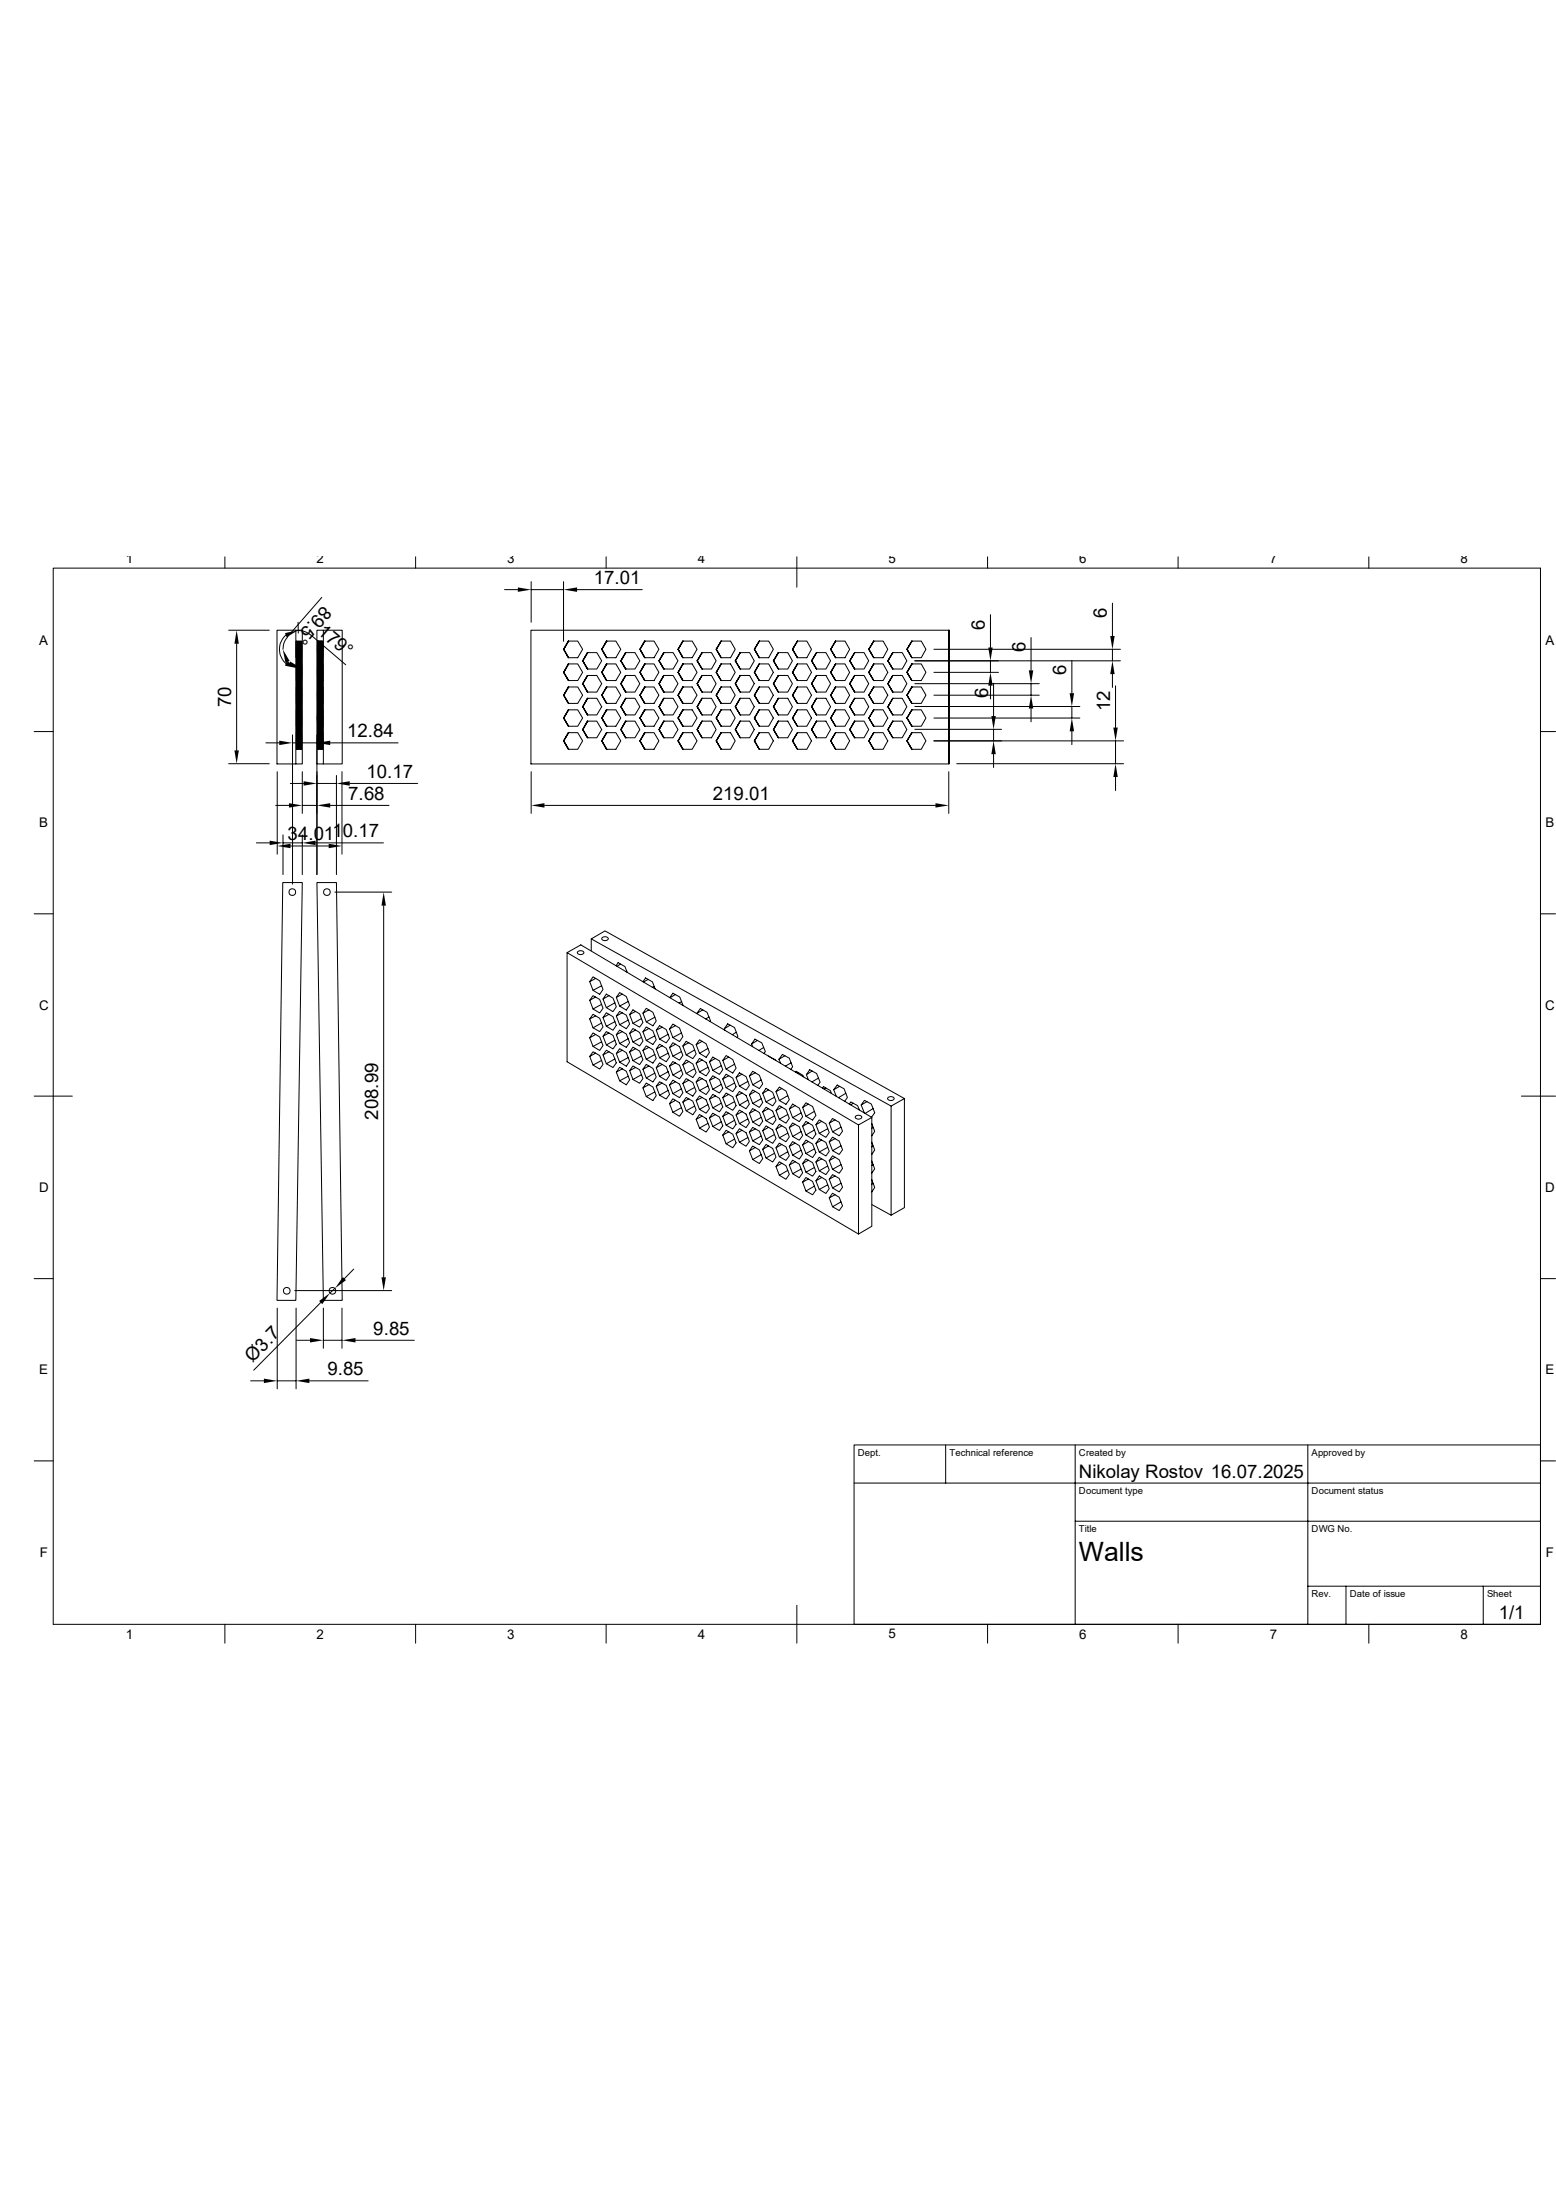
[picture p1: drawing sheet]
<svg xmlns="http://www.w3.org/2000/svg" width="297mm" height="420mm" viewBox="0 0 297 420" stroke-linecap="round" stroke-linejoin="round" font-family="sans-serif">
<g fill="none" stroke="#000" stroke-width=".19">
<path d="M10.2 108.5h283.8v201.6h-283.8zM42.9 106.3v2.2M56.9 118.8v2.1M61.4 114l-6.5 7.6M79.3 106.3v2.2M96.3 112.6h2.5M101.4 111v7.8M101.4 112.6h6.2M107.6 111v11.4M110.2 112.6h12.4M115.7 106.3v2.2M152.1 106.3v5.8"/>
<path d="M188.5 106.3v2.2M189.1 117.3v6.3M212.3 115.1v6.3M224.9 106.3v2.2M261.3 106.3v2.2M6.5 139.7h3.7M43.6 120.3h7.8M45.2 122.9v20.4M54.6 121.2a3.6 3.6 0 0 0 0 5.5M54.9 121.6l-.7 1.1-.2 1.3M54.9 126.3l.3 .4M56.5 120.3h-3.6v25.5h3.6v-25.5h1.2v25.5h-1.2"/>
<path d="M56.6 128.4v1.5v-3.2v1.7M56.6 132.7v1.6v-3.2v1.6M56.6 137.1v1.5v-3.1v1.6M56.6 124v1.6v-3.2v1.6M56.6 134.9v-1.6v3.2l.1-1.6M56.6 130.5v-1.6v3.2l.1-1.6M56.6 126.2v1.5v-3.1l.1 1.6M56.6 139.3v-1.6v3.1l.1-1.5M56.7 137.1v1.5v-1.5M56.7 132.7v1.6v-1.6M56.7 124v-1.6v3.2v-1.6M56.7 135.5v1.6z"/>
<path d="M56.7 126.7v1.7zM56.7 139.9v1.5zM56.7 131.1v1.6zM56.7 128.4v1.5v-1.5M56.7 139.3l.1-1.6-.1 3.1 .1-1.5M56.7 130.5l.1-1.6-.1 3.2 .1-1.6M56.7 126.2l.1-1.6-.1 3.1 .1-1.5M56.7 134.9l.1-1.6-.1 3.2 .1-1.6M56.8 124v-1.6v3.2v-1.6M56.8 137.1v-1.6v3.1v-1.5M56.8 128.4v-1.7v3.2v-1.5M56.8 132.7v-1.6v3.2v-1.6"/>
<path d="M56.8 126.2l.1-1.6v3.1v-1.5M56.8 139.3l.1-1.6v3.1v-1.5M56.8 130.5l.1-1.6v3.2v-1.6M56.8 134.9l.1-1.6v3.2v-1.6M56.9 124v-1.6v3.2v-1.6M56.9 132.7v1.6v-1.6M56.9 137.1v1.5v-1.5M56.9 128.4v1.5v-1.5M56.9 139.9v1.5zM56.9 131.1v1.6zM56.9 135.5v1.6zM56.9 126.7v1.7z"/>
<path d="M56.9 120.4l1.3 .2 1.1 .6M56.9 130.5l.1-1.6-.1 3.2 .1-1.6M56.9 126.2l.1-1.6-.1 3.1 .1-1.5M56.9 134.9l.1-1.6-.1 3.2 .1-1.6M56.9 139.3l.1-1.6-.1 3.1 .1-1.5M56.9 127.1v2M57 128.4v1.5l.1-1.5M57 137.1v1.5l.1-1.5M57 124v-1.6v3.2l.1-1.6M57 132.7v1.6l.1-1.6M57 131.1v1.6zM57 126.7v1.7z"/>
<path d="M57 139.9v1.5zM57 135.5v1.6zM57.1 133.3v1.6zM57.1 137.7v1.6zM57.1 128.9v1.6zM57.1 139.3v1.5v-1.5M57.1 126.2v-1.6v3.1v-1.5M57.1 134.9v1.6v-1.6M57.1 130.5v1.6v-1.6M57.1 124l.1-1.6-.1 3.2 .1-1.6M57.1 137.1l.1-1.6-.1 3.1 .1-1.5M57.1 128.4l.1-1.7-.1 3.2 .1-1.5"/>
<path d="M57.1 132.7l.1-1.6-.1 3.2 .1-1.6M57.2 126.2v-1.6v3.1v-1.5M57.2 134.9v-1.6v3.2v-1.6M57.2 139.3v-1.6v3.1v-1.5M57.2 130.5v-1.6v3.2v-1.6M57.2 128.4l.1-1.7-.1 3.2 .1-1.5M57.2 137.1l.1-1.6-.1 3.1 .1-1.5M57.2 132.7l.1-1.6-.1 3.2 .1-1.6M57.2 124l.1-1.6-.1 3.2 .1-1.6M57.3 139.3v1.5v-3.1v1.6M57.3 130.5v1.6v-3.2v1.6M57.3 126.2v-1.6v3.1v-1.5"/>
<path d="M57.3 134.9v1.6v-3.2v1.6M57.3 132.7l.1-1.6-.1 3.2 .1-1.6M57.3 124l.1-1.6-.1 3.2 .1-1.6M57.3 128.4l.1-1.7-.1 3.2 .1-1.5M57.3 137.1l.1-1.6-.1 3.1 .1-1.5M57.4 126.2v-1.6v3.1v-1.5M57.4 139.3v-1.6v3.1v-1.5M57.4 130.5v-1.6v3.2v-1.6M57.4 134.9v-1.6v3.2v-1.6M57.4 132.7l.1-1.6-.1 3.2 .1-1.6M57.4 137.1l.1-1.6-.1 3.1 .1-1.5M57.4 124l.1-1.6-.1 3.2 .1-1.6"/>
<path d="M57.4 128.4l.1-1.7-.1 3.2 .1-1.5M57.5 128.9v1.6zM57.5 133.3v1.6zM57.5 137.7v1.6zM57.5 130.5v1.6v-1.6M57.5 134.9v1.6v-1.6M57.5 139.3v1.5v-1.5M57.5 126.2v-1.6v3.1v-1.5M57.5 124l.1-1.6v3.2v-1.6M57.5 132.7l.1 1.6v-3.2v1.6M57.5 128.4l.1 1.5v-3.2v1.7M57.5 137.1l.1 1.5v-3.1v1.6"/>
<path d="M57.6 127.1v2M59.3 121.2l6.7 5.7M60.6 128.4v-1.7v3.2l.1-1.5M60.6 137.1v-1.6v3.1l.1-1.5M60.6 132.7v-1.6v3.2l.1-1.6M60.6 124v-1.6v3.2l.1-1.6M60.7 126.2v-1.6v3.1v-1.5M60.7 130.5v-1.6v3.2v-1.6M60.7 139.3v-1.6v3.1v-1.5M60.7 134.9v-1.6v3.2v-1.6M60.7 137.1v-1.6v3.1v-1.5M60.7 132.7v-1.6v3.2v-1.6"/>
<path d="M60.7 124v-1.6v3.2v-1.6M60.7 128.4v-1.7v3.2v-1.5M60.7 126.2l.1-1.6v3.1v-1.5M60.7 139.3l.1-1.6v3.1v-1.5M60.7 130.5l.1-1.6v3.2v-1.6M60.7 134.9l.1-1.6v3.2v-1.6M60.8 128.4v-1.7v3.2l.1-1.5M60.8 124l.1-1.6v3.2v-1.6M60.8 132.7v-1.6v3.2l.1-1.6M60.8 137.1v-1.6v3.1l.1-1.5M60.9 126.2v-1.6v3.1l.1-3.1v3.1v-1.5M60.9 134.9v-1.6v3.2v-1.6l.1 1.6v-3.2v1.6"/>
<path d="M60.9 130.5v-1.6v3.2l.1-3.2v1.6M60.9 139.3v-1.6v3.1v-1.5l.1 1.5v-3.1v1.6M60.9 126.7l.1 3.2zM60.9 122.4l.1 3.2zM60.9 135.5l.1 3.1zM60.9 131.1l.1 3.2zM60.9 139.9l.1 3.1zM61 124l.1-1.6v3.2v-1.6M61 132.7v-1.6v3.2l.1-1.6M61 137.1v-1.6v3.1l.1-1.5M61 128.4v-1.7v3.2l.1-1.5M61.1 126.2v-1.6v3.1v-1.5"/>
<path d="M61.1 134.9v-1.6v3.2v-1.6M61.1 130.5v-1.6v3.2v-1.6M61.1 139.3v-1.6v3.1v-1.5M61.1 137.1l.1-1.6v3.1v-1.5M61.1 128.4l.1-1.7v3.2v-1.5M61.1 124l.1-1.6v3.2v-1.6M61.1 132.7l.1-1.6v3.2v-1.6M61.2 126.2v-1.6v3.1l.1-1.5M61.2 134.9v-1.6v3.2l.1-1.6M61.2 130.5l.1-1.6v3.2v-1.6M61.2 139.3v-1.6v3.1l.1-1.5M61.3 124v-1.6v3.2v-1.6"/>
<path d="M61.3 132.7v-1.6v3.2v-1.6M61.3 137.1v-1.6v3.1v-1.5M61.3 128.4v-1.7v3.2v-1.5M61.3 130.5v-1.6v3.2l.1-1.6M61.3 134.9v-1.6v3.2l.1-1.6M61.3 126.2v-1.6v3.1l.1-1.5M61.3 139.3v-1.6v3.1l.1-1.5M61.4 128.4v1.5v-3.2v1.7M61.4 137.1v1.5v-3.1v1.6M61.4 132.7v1.6v-3.2v1.6M61.4 124v-1.6v3.2v-1.6M61.4 139.3v-1.6l.1 1.6"/>
<path d="M61.4 130.5l.1 1.6zM61.4 134.9l.1 1.6zM61.4 139.3l.1 1.5zM61.4 130.5v-1.6l.1 1.6M61.4 134.9v-1.6l.1 1.6M61.4 126.2l.1-1.6v3.1v-1.5M61.5 128.4v1.5zM61.5 132.7v1.6zM61.5 137.1v1.5zM61.5 132.7v-1.6v1.6M61.5 124v-1.6v3.2v-1.6M61.5 137.1v-1.6v1.6"/>
<path d="M61.5 128.4v-1.7v1.7M61.5 126.2l.1 1.5zM61.5 134.9l.1 1.6v-3.2v1.6M61.5 126.2l.1-1.6v1.6M61.5 130.5l.1 1.6v-3.2v1.6M61.5 139.3l.1 1.5v-3.1v1.6M61.6 128.4v-1.7v3.2v-1.5M61.6 137.1v-1.6v3.1v-1.5M61.6 124v1.6zM61.6 132.7v-1.6v3.2v-1.6M61.6 124v-1.6v1.6M61.7 120.3h-1.2v25.5h1.2v-25.5h3.6v25.5h-3.6"/>
<path d="M101.3 120.3h79.8v25.5h-79.8zM107.6 124l.9 1.6h1.8l.9-1.6-.9-1.6h-1.8l-.9 1.6 .9 1.6-.9-1.6 .9-1.6-.9 1.6M107.6 132.7l.9-1.6h1.8l.9 1.6-.9 1.6h-1.8l-.9-1.6 .9 1.6-.9-1.6 .9-1.6-.9 1.6M107.6 128.4l.9-1.7h1.8l.9 1.7-.9 1.5h-1.8l-.9-1.5 .9 1.5-.9-1.5 .9-1.7-.9 1.7M107.6 137.1l.9-1.6h1.8l.9 1.6-.9 1.5h-1.8l-.9-1.5 .9 1.5-.9-1.5 .9-1.6-.9 1.6M111.2 130.5l.9 1.6h1.8l1-1.6-1-1.6h-1.8l-.9 1.6 1 1.6-.9-1.6 .9-1.6-.9 1.6M111.2 134.9l.9 1.6h1.8l1-1.6-1-1.6h-1.8l-.9 1.6 1 1.6-.9-1.6 .9-1.6-.9 1.6M111.2 139.3l.9 1.5h1.8l1-1.5-1-1.6h-1.8l-.9 1.6 1 1.5-.9-1.5 .9-1.6-.9 1.6M111.2 126.2l.9 1.5h1.8l1-1.5-1-1.6h-1.8l-.9 1.6 1 1.5-.9-1.5 .9-1.6-.9 1.6M114.9 124l.8 1.6h1.9l.9-1.6-.9-1.6h-1.9l-.8 1.6 .9 1.6-.9-1.6 .9-1.6-.9 1.6M114.9 128.4l.8 1.5h1.9l.9-1.5-.9-1.7h-1.9l-.8 1.7 .9 1.5-.9-1.5 .9-1.7-.9 1.7M114.9 132.7l.8 1.6h1.9l.9-1.6-.9-1.6h-1.9l-.8 1.6 .9 1.6-.9-1.6 .9-1.6-.9 1.6"/>
<path d="M114.9 137.1l.8 1.5h1.9l.9-1.5-.9-1.6h-1.9l-.8 1.6 .9 1.5-.9-1.5 .9-1.6-.9 1.6M118.5 130.5l.9 1.6h1.8l.9-1.6-.9-1.6h-1.8l-.9 1.6 1 1.6-1-1.6 1-1.6-1 1.6M118.5 126.2l.9 1.5h1.8l.9-1.5-.9-1.6h-1.8l-.9 1.6 1 1.5-1-1.5 1-1.6-1 1.6M118.5 134.9l.9 1.6h1.8l.9-1.6-.9-1.6h-1.8l-.9 1.6 1 1.6-1-1.6 1-1.6-1 1.6M118.5 139.3l.9 1.5h1.8l.9-1.5-.9-1.6h-1.8l-.9 1.6 1 1.5-1-1.5 1-1.6-1 1.6M122.1 128.4l.9 1.5h1.8l1-1.5-1-1.7h-1.8l-.9 1.7 1 1.5-.9-1.5 .9-1.7-.9 1.7M122.1 137.1l.9 1.5h1.8l1-1.5-1-1.6h-1.8l-.9 1.6 1 1.5-.9-1.5 .9-1.6-.9 1.6M122.1 132.7l.9 1.6h1.8l1-1.6-1-1.6h-1.8l-.9 1.6 1 1.6-.9-1.6 .9-1.6-.9 1.6M122.1 124l.9 1.6h1.8l1-1.6-1-1.6h-1.8l-.9 1.6 1 1.6-.9-1.6 .9-1.6-.9 1.6M125.8 139.3l.9-1.6h1.8l.9 1.6-.9 1.5h-1.8l-.9-1.5 .9 1.5-.9-1.5 .9-1.6-.9 1.6M125.8 130.5l.9-1.6h1.8l.9 1.6-.9 1.6h-1.8l-.9-1.6 .9 1.6-.9-1.6 .9-1.6-.9 1.6M125.8 126.2l.9 1.5h1.8l.9-1.5-.9-1.6h-1.8l-.9 1.6 .9 1.5-.9-1.5 .9-1.6-.9 1.6"/>
<path d="M125.8 134.9l.9-1.6h1.8l.9 1.6-.9 1.6h-1.8l-.9-1.6 .9 1.6-.9-1.6 .9-1.6-.9 1.6M129.4 132.7l.9 1.6h1.8l1-1.6-1-1.6h-1.8l-.9 1.6 1 1.6-.9-1.6 .9-1.6-.9 1.6M129.4 124l.9 1.6h1.8l1-1.6-1-1.6h-1.8l-.9 1.6 1 1.6-.9-1.6 .9-1.6-.9 1.6M129.4 128.4l.9 1.5h1.8l1-1.5-1-1.7h-1.8l-.9 1.7 1 1.5-.9-1.5 .9-1.7-.9 1.7M129.4 137.1l.9 1.5h1.8l1-1.5-1-1.6h-1.8l-.9 1.6 1 1.5-.9-1.5 .9-1.6-.9 1.6M133.1 139.3l.9 1.5h1.8l.9-1.5-.9-1.6h-1.8l-.9 1.6 .9 1.5-.9-1.5 .9-1.6-.9 1.6M133.1 130.5l.9 1.6h1.8l.9-1.6-.9-1.6h-1.8l-.9 1.6 .9 1.6-.9-1.6 .9-1.6-.9 1.6M133.1 126.2l.9 1.5h1.8l.9-1.5-.9-1.6h-1.8l-.9 1.6 .9 1.5-.9-1.5 .9-1.6-.9 1.6M133.1 134.9l.9 1.6h1.8l.9-1.6-.9-1.6h-1.8l-.9 1.6 .9 1.6-.9-1.6 .9-1.6-.9 1.6M136.7 128.4l.9 1.5h1.8l.9-1.5-.9-1.7h-1.8l-.9 1.7 1 1.5-1-1.5 1-1.7-1 1.7M136.7 124l.9 1.6h1.8l.9-1.6-.9-1.6h-1.8l-.9 1.6 1 1.6-1-1.6 1-1.6-1 1.6M136.7 132.7l.9 1.6h1.8l.9-1.6-.9-1.6h-1.8l-.9 1.6 1 1.6-1-1.6 1-1.6-1 1.6"/>
<path d="M136.7 137.1l.9 1.5h1.8l.9-1.5-.9-1.6h-1.8l-.9 1.6 1 1.5-1-1.5 1-1.6-1 1.6M140.3 134.9l1 1.6h1.8l.9-1.6-.9-1.6h-1.8l-1 1.6 1 1.6-.9-1.6 .9-1.6-.9 1.6M140.3 139.3l1 1.5h1.8l.9-1.5-.9-1.6h-1.8l-1 1.6 1 1.5-.9-1.5 .9-1.6-.9 1.6M140.3 130.5l1 1.6h1.8l.9-1.6-.9-1.6h-1.8l-1 1.6 1 1.6-.9-1.6 .9-1.6-.9 1.6M140.3 126.2l1 1.5h1.8l.9-1.5-.9-1.6h-1.8l-1 1.6 1 1.5-.9-1.5 .9-1.6-.9 1.6M144.9 131.1h1.8l.9 1.6-.9 1.6h-1.8l-.9-1.6M144.9 131.1l-.9 1.6 .9 1.6-.9-1.6zM144.9 126.7h1.8l.9 1.7-.9 1.5h-1.8l-.9-1.5M144.9 126.7l-.9 1.7 .9 1.5-.9-1.5zM144.9 139.9h1.8l.9 1.5-.9 1.6h-1.8l-.9-1.6M144.9 139.9l-.9 1.5 .9 1.6-.9-1.6zM144.9 135.5h1.8l.9 1.6-.9 1.5h-1.8l-.9-1.5"/>
<path d="M144.9 135.5l-.9 1.6 .9 1.5-.9-1.5zM144.9 122.4h1.8l.9 1.6-.9 1.6h-1.8l-.9-1.6M144.9 122.4l-.9 1.6 .9 1.6-.9-1.6zM144.9 131.1l-.9 1.6M144.9 126.7l-.9 1.7M144.9 139.9l-.9 1.5M144.9 135.5l-.9 1.6M144.9 122.4l-.9 1.6M147.6 130.5l.9 1.6h1.9l.9-1.6-.9-1.6h-1.9l-.9 1.6 1 1.6-.9-1.6 .9-1.6-.9 1.6M147.6 134.9l.9 1.6h1.9l.9-1.6-.9-1.6h-1.9l-.9 1.6 1 1.6-.9-1.6 .9-1.6-.9 1.6M147.6 126.2l.9 1.5h1.9l.9-1.5-.9-1.6h-1.9l-.9 1.6 1 1.5-.9-1.5 .9-1.6-.9 1.6M147.6 139.3l.9 1.5h1.9l.9-1.5-.9-1.6h-1.9l-.9 1.6 1 1.5-.9-1.5 .9-1.6-.9 1.6"/>
<path d="M151.3 132.7l.9 1.6h1.8l.9-1.6-.9-1.6h-1.8l-.9 1.6 .9 1.6-.9-1.6 .9-1.6-.9 1.6M151.3 124l.9 1.6h1.8l.9-1.6-.9-1.6h-1.8l-.9 1.6 .9 1.6-.9-1.6 .9-1.6-.9 1.6M151.3 137.1l.9 1.5h1.8l.9-1.5-.9-1.6h-1.8l-.9 1.6 .9 1.5-.9-1.5 .9-1.6-.9 1.6M151.3 128.4l.9 1.5h1.8l.9-1.5-.9-1.7h-1.8l-.9 1.7 .9 1.5-.9-1.5 .9-1.7-.9 1.7M154.9 126.2l.9 1.5h1.8l.9-1.5-.9-1.6h-1.8l-.9 1.6 1 1.5-1-1.5 1-1.6-1 1.6M154.9 130.5l.9 1.6h1.8l.9-1.6-.9-1.6h-1.8l-.9 1.6 1 1.6-1-1.6 1-1.6-1 1.6M154.9 139.3l.9 1.5h1.8l.9-1.5-.9-1.6h-1.8l-.9 1.6 1 1.5-1-1.5 1-1.6-1 1.6M154.9 134.9l.9 1.6h1.8l.9-1.6-.9-1.6h-1.8l-.9 1.6 1 1.6-1-1.6 1-1.6-1 1.6M158.5 124l1 1.6h1.8l.9-1.6-.9-1.6h-1.8l-1 1.6 1 1.6-.9-1.6 .9-1.6-.9 1.6M158.5 128.4l1 1.5h1.8l.9-1.5-.9-1.7h-1.8l-1 1.7 1 1.5-.9-1.5 .9-1.7-.9 1.7M158.5 137.1l1 1.5h1.8l.9-1.5-.9-1.6h-1.8l-1 1.6 1 1.5-.9-1.5 .9-1.6-.9 1.6M158.5 132.7l1 1.6h1.8l.9-1.6-.9-1.6h-1.8l-1 1.6 1 1.6-.9-1.6 .9-1.6-.9 1.6"/>
<path d="M163.1 137.7h1.8l.9 1.6-.9 1.5h-1.8l-.9-1.5 1-1.6-1 1.6 1 1.5-1-1.5zM163.1 124.6h1.8l.9 1.6-.9 1.5h-1.8l-.9-1.5 1-1.6-1 1.6 1 1.5-1-1.5zM163.1 128.9h1.8l.9 1.6-.9 1.6h-1.8l-.9-1.6 1-1.6-1 1.6 1 1.6-1-1.6zM163.1 133.3h1.8l.9 1.6-.9 1.6h-1.8l-.9-1.6 1-1.6-1 1.6 1 1.6-1-1.6zM165.8 137.1l1 1.5h1.8l.9-1.5-.9-1.6h-1.8l-1 1.6 1 1.5-.9-1.5 .9-1.6-.9 1.6M165.8 128.4l1 1.5h1.8l.9-1.5-.9-1.7h-1.8l-1 1.7 1 1.5-.9-1.5 .9-1.7-.9 1.7M165.8 132.7l1 1.6h1.8l.9-1.6-.9-1.6h-1.8l-1 1.6 1 1.6-.9-1.6 .9-1.6-.9 1.6M165.8 124l1 1.6h1.8l.9-1.6-.9-1.6h-1.8l-1 1.6 1 1.6-.9-1.6 .9-1.6-.9 1.6M169.5 139.3l.9 1.5h1.8l.9-1.5-.9-1.6h-1.8l-.9 1.6 .9 1.5-.9-1.5 .9-1.6-.9 1.6M169.5 134.9l.9 1.6h1.8l.9-1.6-.9-1.6h-1.8l-.9 1.6 .9 1.6-.9-1.6 .9-1.6-.9 1.6M169.5 130.5l.9 1.6h1.8l.9-1.6-.9-1.6h-1.8l-.9 1.6 .9 1.6-.9-1.6 .9-1.6-.9 1.6M170.4 124.6h1.8l.9 1.6-.9 1.5h-1.8l-.9-1.5 .9 1.5-.9-1.5 .9-1.6-.9 1.6"/>
<path d="M173.1 128.4l.9-1.7h1.9l.8 1.7-.8 1.5h-1.9l-.9-1.5 1 1.5-1-1.5 1-1.7-1 1.7M173.1 137.1l.9-1.6h1.9l.8 1.6-.8 1.5h-1.9l-.9-1.5 1 1.5-1-1.5 1-1.6-1 1.6M174 131.1h1.9l.8 1.6-.8 1.6h-1.9l-.9-1.6 1 1.6-1-1.6 1-1.6-1 1.6M174 122.4h1.9l.8 1.6-.8 1.6h-1.9l-.9-1.6 1 1.6-1-1.6 1-1.6-1 1.6M174.6 126.2h39.3M174.6 130.5h23.8M174.6 134.9h31.5M174.6 139.2h16.6M178.3 124h35.6M178.3 128.4h12.3M178.3 132.7h20.1M178.3 137.1h27.8"/>
<path d="M181.1 120.3v25.5M181.1 120.3h.1M189.1 126.2v2.2M189.1 130.9v2.5M189.7 130.4v6.3M189.7 139.2v2.2M196.8 121.7v6.3M196.8 130.5v2.2M196.8 135.3v2.5M204.6 126.1v6.2M204.6 134.9v2.2M204.6 139.6v2.6"/>
<path d="M212.3 124v2.2M212.3 128.7v2.5M212.9 130.9v8M294 139.7h2.9M43.6 145.8h7.8M50.8 141.8h2.5M52.6 153.8h2.6M52.9 147.3v15.8M54 159.4v7.6M55.4 149.6h2.6M55.8 140.3v28.5M55.8 141.8h4.7"/>
<path d="M56.6 141.4v1.6v-3.1v1.5M56.7 141.4v1.6v-1.6M56.8 141.4v-1.5v3.1v-1.6M56.9 141.4v1.6v-1.6M57 141.4v1.6l.1-1.6M57.1 141.4l.1-1.5-.1 3.1 .1-1.6M57.2 141.4l.1-1.5-.1 3.1 .1-1.6M57.3 141.4l.1-1.5-.1 3.1 .1-1.6M57.4 141.4l.1-1.5-.1 3.1 .1-1.6M57.5 141.4l.1 1.6v-3.1v1.5M57.7 159.4v7.6M57.7 153.8h2.8"/>
<path d="M57.7 147.3v8M60.5 149.6h3.7M60.5 140.3v26.7M60.6 141.4v-1.5v3.1l.1-1.6M60.7 141.4v-1.5v3.1v-1.6M60.8 141.4l.1-1.5v3.1v-1.6M61 141.4l.1-1.5v3.1v-1.6M61.1 141.4l.1-1.5v3.1v-1.6M61.3 141.4v-1.5v3.1v-1.6M61.4 141.4v1.6v-3.1v1.5M61.5 141.4v1.6zM61.5 141.4v-1.5v1.5"/>
<path d="M61.6 141.4v-1.5v3.1v-1.6M63 153.8h11.3M63 141.8h13M64.2 148v19M65.3 147.3v15.8M66.8 149.6h12.9M101.4 147.3v8M103.9 153.8h74.7M107.6 141.4l.9-1.5h1.8l.9 1.5-.9 1.6h-1.8l-.9-1.6 .9 1.6-.9-1.6 .9-1.5-.9 1.5M114.9 141.4l.8 1.6h1.9l.9-1.6-.9-1.5h-1.9l-.8 1.5 .9 1.6-.9-1.6 .9-1.5-.9 1.5M122.1 141.4l.9 1.6h1.8l1-1.6-1-1.5h-1.8l-.9 1.5 1 1.6-.9-1.6 .9-1.5-.9 1.5M129.4 141.4l.9 1.6h1.8l1-1.6-1-1.5h-1.8l-.9 1.5 1 1.6-.9-1.6 .9-1.5-.9 1.5"/>
<path d="M136.7 141.4l.9 1.6h1.8l.9-1.6-.9-1.5h-1.8l-.9 1.5 1 1.6-1-1.6 1-1.5-1 1.5M151.3 141.4l.9 1.6h1.8l.9-1.6-.9-1.5h-1.8l-.9 1.5 .9 1.6-.9-1.6 .9-1.5-.9 1.5M158.5 141.4l1 1.6h1.8l.9-1.6-.9-1.5h-1.8l-1 1.5 1 1.6-.9-1.6 .9-1.5-.9 1.5M165.8 141.4l1 1.6h1.8l.9-1.6-.9-1.5h-1.8l-1 1.5 1 1.6-.9-1.6 .9-1.5-.9 1.5M173.1 141.4l.9-1.5h1.9l.8 1.5-.8 1.6h-1.9l-.9-1.6 1 1.6-1-1.6 1-1.5-1 1.5M178.3 141.4h36.2M181.1 147.3v8M182.6 145.8h31.9M189.7 144v2.5M212.9 141.4v4.4M212.9 148.3v2.6M6.5 174.5h3.7"/>
<path d="M48.9 160.9h2.6M54 168.5h3.7l-1.2 79.7h-3.6zM54 160.9h3.7M55.5 161.5h7.2M60.2 160.9h13M60.5 168.5h3.7l1.1 79.7h-3.6zM63.9 170.3h10.9M73.2 172.9v70.9M112.9 179.2l2.6-1.5 57.1 32M114.9 179.1a.65 .65 0 0 1 .7-.3 .65 .65 0 0 1 .5 .5 .65 .65 0 0 1-.7 .3 .65 .65 0 0 1-.5-.5zM294 174.5h2.9M108.2 181.9l2.7-1.5 55.5 32.9v20.8l-2.5 1.5"/>
<path d="M110.2 181.7a.65 .65 0 0 1 .7-.2 .65 .65 0 0 1 .5 .5 .65 .65 0 0 1-.7 .3 .65 .65 0 0 1-.5-.6zM112.6 187.4l.6 1.7 1.7-.9M112.6 194.5l.6-.9 1.3 .8 .6 1.6-.6 .9-1.3-.7M112.6 191l.6-.9 1.3 .7 .6 1.7-.6 .9-1.3-.8M112.6 198.1l.6-.9 1.3 .8 .6 1.6-.6 .9-1.3-.7M112.9 181.5v-2.3l57.2 32M113.7 186.8l-1.1 .6 .6-.9 1.3 .7 .6 1.7-.6 .9-1.3-.7M113.7 193.9l-1.1 .6 .6 1.7 1.7-.9M113.7 190.3l-1.1 .7 .6 1.6 1.7-.9M113.7 197.5l-1.1 .6 .6 1.7 1.7-.9M115.1 194.3l.6 1.6 1.7-.9M115.1 197.8l.6 1.7 1.7-.9"/>
<path d="M115.1 190.7l.6 1.7 1.7-1M116.2 193.6l-1.1 .7 .6-1 1.3 .8 .6 1.6-.6 1-1.3-.8M116.2 197.2l-1.1 .6 .6-.9 1.3 .8 .6 1.6-.6 .9-1.3-.7M116.2 190.1l-1.1 .6 .6-.9 1.3 .7 .6 1.7-.6 .9-1.3-.7M117.6 184.4l.4-.6 1.3 .7 .4 1.1M117.6 190.4l.7 1.7 1.6-.9M117.6 194l.7 1.6 1.6-.9M117.6 197.5l.7 1.7 1.6-.9M118.4 184.1l-.6 .3M118.8 189.8l-1.2 .6 .7-.9 1.2 .7 .7 1.7-.7 .9-1.2-.7M118.8 193.3l-1.2 .7 .7-.9 1.2 .7 .7 1.7-.7 .9-1.2-.8M118.8 196.9l-1.2 .6 .7-.9 1.2 .8 .7 1.7-.7 .8-1.2-.7"/>
<path d="M119.6 185.4l-.1 .1M120.2 193.7l.6 1.7 1.7-1M120.2 197.3l.6 1.6M121.3 196.6l-1.1 .7 .6-1 1.3 .8 .6 1.7-.6 .9-1.3-.8 1.7-.9M121.3 193.1l-1.1 .6 .6-.9 1.3 .7 .6 1.7-.6 .9-1.3-.7M122.7 197l.7 1.6 1.6-.9M122.7 193.4l.7 1.7 1.6-.9M122.7 187.4l.5-.7 1.3 .8 .6 1.3M123.7 187l-.8 .5M123.9 196.3l-1.2 .7 .7-1 1.2 .8 .7 1.7-.7 .9-1.2-.8M123.9 199.9l-1.2 .6 .7-.9 1.2 .8 .7 1.7-.7 .8-1.2-.7M123.9 192.8l-1.2 .6 .7-.9 1.2 .8 .7 1.6-.7 .9-1.2-.7"/>
<path d="M124.9 188.3l-.4 .2M125.3 196.7l.6 1.7 1.7-1M126.4 199.6l-1.1 .7 .6 1.6 1.7-.9M126.4 196.1l-1.1 .6 .6-.9 1.3 .8 .6 1.6-.6 .9-1.3-.7M127.8 196.4l.6 1.7 1.7-.9M127.8 200l.6 1.6 1.7-.9M127.8 190.5l.6-.9 1.4 .7 .6 1.6M128.9 189.9l-1 .6M128.9 195.8l-1.1 .6 .6-.9 1.3 .8 .6 1.6-.6 .9-1.3-.7M128.9 199.3l-1.1 .7 .6-.9 1.3 .7 .6 1.7-.6 .9-1.3-.8M130.1 191.2l-.5 .3M130.3 199.7l.7 1.7 1.6-1"/>
<path d="M131.5 199.1l-1.2 .6 .7-.9 1.2 .7 .7 1.7-.7 .9-1.2-.7M132.9 199.4l.6 1.7 1.6-.9M133 193.5l.7-1 1.3 .8 .6 1.6v.1M134 198.8l-1.1 .6 .6-.9 1.3 .8 .6 1.6-.6 .9-1.3-.7M134.2 192.8l-1.1 .7M135.3 194.1l-.6 .4M138.3 196.4l.6-.9 1.3 .7 .6 1.6-.1 .3M139.4 195.7l-1.1 .7v.3M140.5 197.1l-.7 .4M143.5 199.3l.6-.9 1.3 .7 .7 1.6-.3 .4M144.6 198.6l-1.1 .7 .2 .5M145.8 200l-.9 .5"/>
<path d="M6.5 209.3h7.3M112.6 201.7l.6-.9 1.3 .7 .6 1.7-.6 .9-1.3-.8M113.7 201l-1.1 .7 .6 1.6 1.7-.9M115.1 201.4l.6 1.7 1.7-1M116.2 200.8l-1.1 .6 .6-.9 1.3 .8 .6 1.6-.6 .9-1.3-.7M117.6 204.7l.7 1.6 1.6-.9M117.6 201.1l.7 1.7 1.6-.9M118.8 204l-1.2 .7 .7-.9 1.2 .7 .7 1.7-.7 .9-1.2-.8M118.8 200.5l-1.2 .6 .7-.9 1.2 .8 .7 1.6-.7 .9-1.2-.7M120.2 200.8l.6 1.7M120.2 204.4l.6 1.7M121.3 200.2l-1.1 .6 .6-.9 1.3 .8 .6 1.6-.6 .9-1.3-.7 1.7-.9"/>
<path d="M121.3 203.8l-1.1 .6 .6-.9 1.3 .7 .6 1.7-.6 .9-1.3-.7 1.7-1M122.7 204.1l.7 1.7 1.6-.9M122.7 207.7l.7 1.6 1.6-.9M122.7 200.5l.7 1.7 1.6-.9M123.9 203.5l-1.2 .6 .7-.9 1.2 .8 .7 1.6-.7 .9-1.2-.7M123.9 207.1l-1.2 .6 .7-.9 1.2 .7 .7 1.7-.7 .9-1.2-.8M125.3 207.4l.6-.9 1.3 .7 .6 1.7-.6 .9-1.3-.7M125.3 200.3l.6-1 1.3 .8 .6 1.7-.6 .9-1.3-.8M125.3 203.8l.6-.9 1.3 .8 .6 1.6-.6 .9-1.3-.7M126.4 206.8l-1.1 .6 .6 1.7 1.7-.9M126.4 203.2l-1.1 .6 .6 1.7 1.7-.9M127.8 203.5l.6 1.7 1.7-.9"/>
<path d="M127.8 207.1l.6 1.7 1.7-.9M127.8 210.7l.6 1.6 1.7-.8M128.9 202.9l-1.1 .6 .6-.9 1.3 .8 .6 1.7-.6 .9-1.3-.8M128.9 206.5l-1.1 .6 .6-.9 1.3 .8 .6 1.6-.6 .9-1.3-.7M128.9 210.1l-1.1 .6 .6-.9 1.3 .7 .6 1.7-.6 .9-1.3-.8M130.3 210.4l.7 1.6 1.6-.8M130.3 203.3l.7 1.6 1.6-.9M130.3 206.8l.7 1.7 1.6-.9M131.5 209.8l-1.2 .6 .7-.9 1.2 .7 .7 1.7-.7 .9-1.2-.8M131.5 202.6l-1.2 .7 .7-.9 1.2 .7 .7 1.7-.7 .9-1.2-.8M131.5 206.2l-1.2 .6 .7-.9 1.2 .8 .7 1.6-.7 1-1.2-.8M132.9 203l.6 1.6 1.6-.8"/>
<path d="M132.9 213.7l.6 1.6 1.6-.8M132.9 206.5l.6 1.7 1.6-.9M132.9 210.1l.6 1.7 1.6-.9M134 202.4l-1.1 .6 .6-.9 1.3 .7 .6 1.7-.6 .9-1.3-.8M134 213.1l-1.1 .6 .6-.9 1.3 .7 .6 1.7-.6 .9-1.3-.8M134 205.9l-1.1 .6 .6-.8 1.3 .7 .6 1.7-.6 .9-1.3-.8M134 209.5l-1.1 .6 .6-.9 1.3 .8 .6 1.6-.6 .9-1.3-.7M135.4 209.8l.7 1.7 1.6-.9M135.4 213.4l.7 1.7 1.6-.9M135.4 206.2l.7 1.7 1.6-.9M135.4 202.7l.7 1.6 1.6-.8M136.6 209.2l-1.2 .6 .7-.9 1.2 .8 .7 1.6-.7 1-1.2-.8"/>
<path d="M136.6 212.8l-1.2 .6 .7-.9 1.2 .7 .7 1.7-.7 .9-1.2-.7M136.6 205.7l-1.2 .5 .7-.8 1.2 .7 .7 1.7-.7 .9-1.2-.8M136.6 202.1l-1.2 .6 .7-.9 1.2 .7 .7 1.7-.7 .9-1.2-.8M138 209.5l.6 1.7 1.6-.9M138 206l.6 1.6 1.6-.8M138 216.7l.6 1.7 1.6-.9M138 213.1l.6 1.7 1.6-.9M138 202.4l.6 1.7 1.6-.9M139.1 208.9l-1.1 .6 .6-.8 1.3 .7 .6 1.7-.6 .9-1.3-.8M139.1 205.4l-1.1 .6 .6-.9 1.3 .7 .6 1.7-.6 .9-1.3-.8M139.1 216.1l-1.1 .6 .6-.9 1.3 .7 .6 1.7-.6 .9-1.3-.7M139.1 212.5l-1.1 .6 .6-.9 1.3 .8 .6 1.6-.6 .9-1.3-.7"/>
<path d="M139.1 201.8l-1.1 .6 .6-.9 1.3 .8 .6 1.6-.6 1-1.3-.8M140.5 209.3l.6 1.6 1.6-.9M140.5 212.9l.6 1.6 1.6-.9M140.5 205.7l.6 1.6 1.6-.8M140.5 216.4l.6 1.7 1.6-.9M141.6 208.7l-1.1 .6 .6-.9 1.3 .7 .6 1.7-.6 .9-1.3-.8M141.6 212.2l-1.1 .7 .6-1 1.3 .8 .6 1.6-.6 1-1.3-.8M141.6 205.1l-1.1 .6 .6-.9 1.3 .7 .6 1.7-.6 .9-1.3-.8M141.6 215.8l-1.1 .6 .6-.9 1.3 .7 .6 1.7-.6 .9-1.3-.7M143 219.7l.7 1.7 1.6-1M143 212.6l.7 1.6 1.6-.9M143 205.4l.7 1.7 1.6-.9"/>
<path d="M143 216.1l.7 1.7 1.6-.9M143 209l.7 1.7 1.6-.9M144.1 219.1l-1.1 .6 .7-.9 1.2 .7 .7 1.7-.7 .9-1.2-.7M144.1 211.9l-1.1 .7 .7-1 1.2 .8 .7 1.6-.7 1-1.2-.8M144.1 204.8l-1.1 .6 .7-.9 1.2 .8 .7 1.6-.7 .9-1.2-.7M144.1 215.5l-1.1 .6 .7-.9 1.2 .7 .7 1.7-.7 .9-1.2-.7M144.1 208.4l-1.1 .6 .7-.9 1.2 .7 .7 1.7-.7 .9-1.2-.7M145.6 208.7l.6 1.7 1.6-.9M145.6 212.3l.6 1.7 1.6-1M145.6 219.4l.6 1.7 1.6-.9M145.6 215.9l.6 1.6 1.6-.9M146.7 208.1l-1.1 .6 .6-.9 1.3 .7 .6 1.7-.6 .9-1.3-.7"/>
<path d="M146.7 211.7l-1.1 .6 .6-.9 1.3 .7 .6 1.7-.6 .9-1.3-.7M146.7 218.8l-1.1 .6 .6-.9 1.3 .7 .6 1.7-.6 .9-1.3-.7M146.7 215.2l-1.1 .7 .6-1 1.3 .8 .6 1.6-.6 1-1.3-.8M146.8 201.6l1.3 .8M147.2 201.9h.1M148.1 208.4l.7 1.7 1.6-.9M148.1 212l.7 1.7M148.1 219.1l.7 1.7M148.1 215.6l.7 1.6M148.7 202.2l.7-.9 1.3 .7 .6 1.7-.3 .4M149.2 207.8l-1.1 .6 .7-.9 1.2 .8 .7 1.6-.7 .9-1.2-.7M149.2 211.4l-1.1 .6 .7-.9 1.2 .7 .7 1.7-.7 .9-1.2-.7 1.6-.9"/>
<path d="M149.2 218.5l-1.1 .6 .7-.9 1.2 .7 .7 1.7-.7 .9-1.2-.7 1.6-.9M149.2 214.9l-1.1 .7 .7-1 1.2 .8 .7 1.6-.7 1-1.2-.8 1.6-.9M149.8 201.5l-1.1 .7 .3 .8M150.7 211.7l.6 1.7 1.6-.9M150.7 215.3l.6 1.7M150.7 218.9l.6 1.6M151 202.9l-1.1 .6M151.8 211.1l-1.1 .6 .6-.9 1.3 .7 .6 1.7-.6 .9-1.3-.7M151.8 214.6l-1.1 .7 .6-.9 1.3 .7 .6 1.7-.6 .9-1.3-.7 1.6-1M151.8 218.2l-1.1 .7 .6-1 1.3 .8 .6 1.6-.6 1-1.3-.8 1.6-.9M151.8 204.7l.2-.2 1.2 .8 .2 .3M152.4 204.8l-.2 .1"/>
<path d="M153.2 215l.6 1.7 1.6-1M153.2 218.6l.6 1.6 1.6-.9M153.2 211.4l.6 1.7 1.6-.9M153.9 205.1l.7-.9 1.3 .7 .6 1.7-.4 .6M154.3 214.4l-1.1 .6 .6-.9 1.3 .7 .6 1.7-.6 .9-1.3-.7M154.3 217.9l-1.1 .7 .6-1 1.3 .8 .6 1.6-.6 1-1.3-.8M154.3 210.8l-1.1 .6 .6-.9 1.3 .7 .6 1.7-.6 .9-1.3-.7M155 204.5l-1.1 .6 .4 1M155.7 214.7l.7-.9 1.2 .7 .7 1.7-.7 .9-1.2-.7M155.7 218.3l.7 1.6 1.6-.9M156.2 205.8l-1.2 .7M156.8 214.1l-1.1 .6 .7 1.7 1.6-.9"/>
<path d="M156.8 217.6l-1.1 .7 .7-.9 1.2 .7 .7 1.7-.7 .9-1.2-.8M157 207.7l.2-.3 1.3 .8 .2 .5M157.6 207.7l-.3 .2M158.3 218l.6-.9 1.3 .7 .6 1.7-.6 .9-1.3-.7M158.3 214.4l.6-.9 1.3 .7 .6 1.7-.6 .9-1.3-.7M159.1 208l.7-.9 1.3 .8 .7 1.6-.6 .7M159.4 217.4l-1.1 .6 .6 1.7 1.6-1M159.4 213.8l-1.1 .6 .6 1.7 1.6-.9M160.3 207.4l-1.2 .6 .5 1.3M161.5 208.7l-1.4 .9M162.1 210.8l.3-.4 1.3 .7 .3 .8M162.9 210.6l-.5 .3"/>
<path d="M163.3 213.1a.65 .65 0 0 1 .7-.2 .65 .65 0 0 1 .5 .5 .65 .65 0 0 1-.7 .3 .65 .65 0 0 1-.5-.6zM164.4 210.9l.6-.8 1.3 .7 .7 1.6-.6 .9M165.5 210.3l-1.1 .6 .6 1.5M166.4 213.3l-2.5 1.5v20.8l-55.7-32.9v-20.8l55.7 32.9M166.4 218.1l.6 1.4-.6 .9M166.4 214.5l.6 1.5-.6 .8M166.7 218.8l-.3 .1M166.7 211.6l-1.6 1M166.7 215.2l-.3 .2M169.5 209.6a.65 .65 0 0 1 .6-.3 .65 .65 0 0 1 .5 .5 .65 .65 0 0 1-.6 .3 .65 .65 0 0 1-.5-.5zM290.4 209.3h6.5M148.1 222.7l.7 1.7"/>
<path d="M149.2 222.1l-1.1 .6 .7-.9 1.2 .7 .7 1.7-.7 .9-1.2-.7 1.6-1M150.7 222.4l.6 1.7M151.8 221.8l-1.1 .6 .6-.9 1.3 .7 .6 1.7-.6 .9-1.3-.7 1.6-.9M153.2 222.1l.6 1.7 1.6-.9M153.2 225.7l.6 1.7 1.6-1M154.3 221.5l-1.1 .6 .6-.9 1.3 .8 .6 1.6-.6 .9-1.3-.7M154.3 225.1l-1.1 .6 .6-.9 1.3 .8 .6 1.6-.6 .9-1.3-.7M155.7 225.4l.7 1.7 1.6-.9M155.7 221.8l.7 1.7 1.6-.9M156.8 224.8l-1.1 .6 .7-.9 1.2 .8 .7 1.6-.7 .9-1.2-.7M156.8 221.2l-1.1 .6 .7-.9 1.2 .8 .7 1.7-.7 .8-1.2-.7M158.3 228.7l.6-.9 1.3 .8 .6 1.6-.6 .9-1.3-.7"/>
<path d="M158.3 221.6l.6-1 1.3 .8 .6 1.7-.6 .9-1.3-.8M158.3 225.1l.6-.9 1.3 .8 .6 1.7-.6 .8-1.3-.7M159.4 228.1l-1.1 .6 .6 1.7 1.6-1M159.4 220.9l-1.1 .7 .6 1.6 1.6-.9M159.4 224.5l-1.1 .6 .6 1.7 1.6-.9M166.4 225.2l.6 1.5-.6 .8M166.4 221.7l.6 1.4-.6 .8M166.4 230l3.7 2v-20.8l2.5-1.5v20.8l-2.5 1.5M166.7 225.9l-.3 .2M166.7 222.3l-.3 .2M6.5 244.1h3.7M52.9 249.7v15.4"/>
<path d="M56.3 246.4h18.5M56.5 249.7v15.4M56.6 255.9h2.6M61.2 248.7l-12.8 12.9M61.7 249.7v7.7M61.7 255.9h3.6M64 245.9l-1 .9M65.3 249.7v7.7M67.5 242.3l-1.8 1.8M67.9 255.9h11.2M294 244.1h2.9M6.5 278.9h3.7"/>
<path d="M47.8 263.6h2.6M52.9 263.6h3.6M59.1 263.6h11.2M180.5 275.8v7.3M205.2 275.8v34.3M249.6 275.8v34.3M294 275.8h-131v34.3M294 278.9h2.9M163 283.1h131M205.2 290.4h88.8M42.9 310.1v3.6M79.3 310.1v3.6"/>
<path d="M115.7 310.1v3.6M152.1 306.5v7.2M188.5 310.1v3.6M224.9 310.1v3.6M249.6 302.8h44.4M256.9 302.8v7.3M261.3 310.1v3.6M283.1 302.8v7.3"/>
<circle cx="55.8" cy="170.3" r=".65"/>
<circle cx="62.4" cy="170.3" r=".65"/>
<circle cx="54.7" cy="246.4" r=".65"/>
<circle cx="63.4" cy="246.4" r=".65"/>
</g>
<g fill="#000">
<path d="M98.8 112.1l2.6 .5-2.6 .4zM107.6 112.6l2.6-.5v.9zM45.2 120.3l.4 2.6h-.9zM54.4 120.9l2.5-.6-2.2 1.3zM54 124l1.3 2.2-.8 .3zM54.7 126.3l2.2 1.3-2.5-.5zM55.4 126.3l2.2 1.3-2.5-.5zM189.1 128.4l.4 2.5h-.9zM188.6 123.6h.9l-.4 2.6zM189.2 136.7h.9l-.4 2.5zM196.8 132.7l.4 2.6h-.8zM196.4 128h.8l-.4 2.5z"/>
<path d="M204.6 137.1l.4 2.5h-.8zM204.2 132.3h.8l-.4 2.6zM212.3 126.2l.5 2.5h-.9zM211.9 121.4h.9l-.5 2.6zM212.5 138.9h.9l-.5 2.5zM44.7 143.3h.9l-.4 2.5zM53.3 141.4l2.5 .4-2.5 .4zM55.2 153.3l2.5 .5-2.5 .4zM58 149.1l2.5 .5-2.5 .4zM60.5 153.8l2.5-.5v.9zM60.5 141.8l2.5-.4v.8zM64.2 149.6l2.6-.5v.9z"/>
<path d="M101.4 153.8l2.5-.5v.9zM178.6 153.3l2.5 .5-2.5 .4zM189.7 141.4l.4 2.6h-.9zM212.9 145.8l.5 2.5h-.9zM51.5 160.5l2.5 .4-2.5 .4zM52.9 161.5l2.6-.4v.8zM57.7 160.9l2.5-.4v.8zM62.7 161.1l2.6 .4-2.6 .4zM73.2 170.3l.5 2.6h-.9zM59.2 255.4l2.5 .5-2.5 .4zM60.9 248.4l2.1-1.6-1.5 2.2zM65.4 243.8l.6 .6-2 1.5z"/>
<path d="M65.3 255.9l2.6-.5v.9zM72.8 243.8h.9l-.5 2.6zM50.4 263.2l2.5 .4-2.5 .4zM56.5 263.6l2.6-.4v.8z"/>
</g>
<text font-size="5.1" x="206" y="298.1">Walls</text>
<g font-size="3.6">
<text x="113.3" y="111.5">17.01</text>
<text x="61.7" y="115.4" transform="rotate(131 61.7 115.4)">89.5°</text>
<text x="211.3" y="118" transform="rotate(-90 211.3 118)">6</text>
<text x="60.5" y="120.8" transform="rotate(40 60.5 120.8)">179°</text>
<text x="188" y="120.2" transform="rotate(-90 188 120.2)">6</text>
<text x="195.8" y="124.5" transform="rotate(-90 195.8 124.5)">6</text>
<text x="203.5" y="128.9" transform="rotate(-90 203.5 128.9)">6</text>
<text x="44.1" y="135" transform="rotate(-90 44.1 135)">70</text>
<text x="188.6" y="133.3" transform="rotate(-90 188.6 133.3)">6</text>
<text x="211.9" y="135.7" transform="rotate(-90 211.9 135.7)">12</text>
<text x="66.3" y="140.8">12.84</text>
<text x="69.9" y="148.5">10.17</text>
<text x="66.5" y="152.7">7.68</text>
<text x="136.1" y="152.7">219.01</text>
<text x="54.9" y="160.4">34.0110.17</text>
<text x="72.2" y="213.8" transform="rotate(-90 72.2 213.8)">208.99</text>
<text x="71.2" y="254.8">9.85</text>
<text x="48.2" y="260.2" transform="rotate(-45 48.2 260.2)">Ø3.7</text>
<text x="62.5" y="262.6">9.85</text>
<text x="206" y="282.1">Nikolay Rostov 16.07.2025</text>
<text x="286.1" y="309.1">1/1</text>
</g>
<g font-size="2.5">
<text x="24" y="107.6">1</text>
<text x="60.4" y="107.6">2</text>
<text x="96.8" y="107.5">3</text>
<text x="133.2" y="107.6">4</text>
<text x="169.6" y="107.5">5</text>
<text x="206" y="107.5">6</text>
<text x="242.4" y="107.5">7</text>
<text x="278.8" y="107.5">8</text>
<text x="7.5" y="123.1">A</text>
<text x="295" y="123.1">A</text>
<text x="7.5" y="157.9">B</text>
<text x="295" y="157.9">B</text>
<text x="7.5" y="192.8">C</text>
<text x="294.9" y="192.8">C</text>
<text x="7.5" y="227.6">D</text>
<text x="294.9" y="227.6">D</text>
<text x="7.5" y="262.4">E</text>
<text x="295" y="262.4">E</text>
<text x="7.6" y="297.2">F</text>
<text x="295.1" y="297.2">F</text>
<text x="24" y="312.8">1</text>
<text x="60.4" y="312.8">2</text>
<text x="96.8" y="312.8">3</text>
<text x="133.2" y="312.8">4</text>
<text x="169.6" y="312.8">5</text>
<text x="206" y="312.8">6</text>
<text x="242.4" y="312.8">7</text>
<text x="278.8" y="312.8">8</text>
</g>
<g font-size="1.8">
<text x="163.7" y="277.9">Dept.</text>
<text x="181.2" y="277.9">Technical reference</text>
<text x="206" y="277.9">Created by</text>
<text x="250.4" y="277.9">Approved by</text>
<text x="206" y="285.2">Document type</text>
<text x="250.4" y="285.2">Document status</text>
<text x="206" y="292.4">Title</text>
<text x="250.4" y="292.4">DWG No.</text>
<text x="250.4" y="304.8">Rev.</text>
<text x="257.6" y="304.8">Date of issue</text>
<text x="283.9" y="304.8">Sheet</text>
</g>
</svg>
